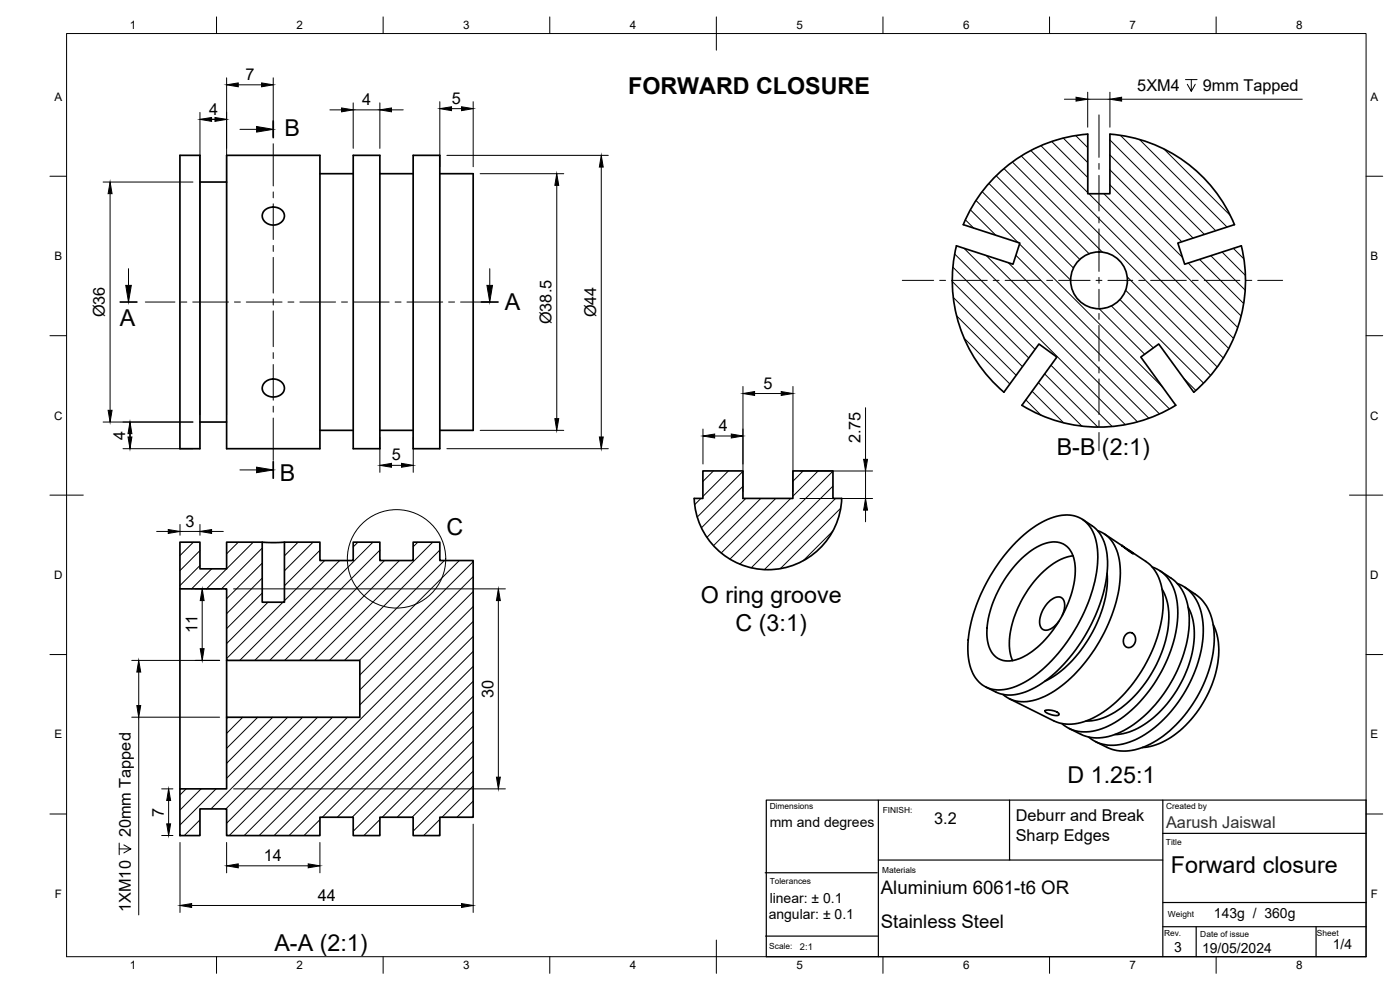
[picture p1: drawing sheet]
<svg xmlns="http://www.w3.org/2000/svg" width="420mm" height="297mm" viewBox="0 0 420 297" stroke-linecap="round" stroke-linejoin="round" font-family="sans-serif">
<!-- layer: Visible -->
<g fill="none" stroke="#000" stroke-width=".51">
<path d="M54 46.6h6v88h-6zM60 54.6h8M68 46.6h28v88h-28zM96 52.1h10M106 46.6h8v88h-8zM114 52.1h10M124 46.6h8v88h-8zM132 52.1h10v77h-10M79.4 63.2l.7-.6 1.3-.4h1.3l1.1 .3 .8 .6 .6 .8 .2 .7-.2 1.1-.8 1-1.1 .6-1.5 .2-1.5-.4-.9-.7-.6-1v-1.3zM287 73.8l17 5.5 2.1-6.4-17-5.5a44 44 0 0 1 37.4-27.2v17.9h6.6v-17.9a44 44 0 0 1 37.4 27.2l-17 5.5 2 6.4 17-5.5a44 44 0 0 1-14.2 43.9M287 73.7a44 44 0 0 0 14.3 44M79.4 114.8l.9-.7 1-.3h1.3l1.2 .3 1 .8 .4 .7 .2 .8-.2 1-.6 .8-1.3 .7-1.5 .2-1.4-.3-1-.7-.6-1v-1.3z"/>
<path d="M301.3 117.7l10.5-14.5 5.4 3.9-10.5 14.5a44 44 0 0 0 46.2 0l-10.5-14.5 5.3-3.9 10.6 14.5M60 126.6h8M96 129.1h10M114 129.1h10M210.9 141.3h12.1v8.2h15v-8.2h12v8.2h2.6a22.2 22.2 0 0 1-22.1 21.4 22.2 22.2 0 0 1-22.2-21.4h2.6zM324.9 155.9a16.5 16.5 0 0 1 4.5 3.3 16.7 16.7 0 0 1 2.9 12.8 49.7 49.7 0 0 1-19.8 33.1 15.3 15.3 0 0 1-12.2 3.1l-4.4-2.1M329.4 159.2a10.5 10.5 0 0 1 6.6 9.6 40.5 40.5 0 0 1-6.7 24.8 38.8 38.8 0 0 1-16.6 15.7 10.8 10.8 0 0 1-11.7-.9M54 162.7h6v8h8v-8h10.7v18h6.7v-18h10.6v5.5h10v-5.5h8v5.5h10v-5.5h8v5.5h10v77h-10v5.5h-8v-5.5h-10v5.5h-8v-5.5h-10v5.5h-28v-8h-8v8h-6v-14h14v-21.5h40v-17.1h-40v-21.4h-14zM54 176.7v60M78.7 162.7h6.7M304.8 162.8a24.9 24.9 0 0 1 14.6-8.3 8.7 8.7 0 0 1 9.5 7.5 32.4 32.4 0 0 1-2.4 19 48.6 48.6 0 0 1-18.7 23.5 12.9 12.9 0 0 1-11.8 1.7 10.7 10.7 0 0 1-5.4-9.1 42.3 42.3 0 0 1 7.3-25.5 50.9 50.9 0 0 1 6.9-8.8zM306 168.1a15.8 15.8 0 0 1 10.8-5.5 6.3 6.3 0 0 1 5.7 6.2 29 29 0 0 1-5.8 19.3 23.5 23.5 0 0 1-12.3 10 6.2 6.2 0 0 1-8-5.6 27.1 27.1 0 0 1 4.5-17.6 35.9 35.9 0 0 1 5.1-6.8z"/>
<path d="M322 166.8a19.6 19.6 0 0 0-12.2 8.3 30.6 30.6 0 0 0-6.8 19.5l.4 2.3 .5 1.3M331.4 160.2l5.3 3.5M332.3 172a35.5 35.5 0 0 1-7.9 23 30 30 0 0 1-10.9 9.4M336.6 163.6l3.5 2.5zM338.9 165.1l5 3.4a13.7 13.7 0 0 1 5.2 11.8 43.2 43.2 0 0 1-13.2 29.4 23.2 23.2 0 0 1-15.1 7.6l-2.4-.2-2.1-.8-13.4-6.7M345.8 170.1a11.9 11.9 0 0 1 7.5 10.7 38.9 38.9 0 0 1-8.5 26.5 29.6 29.6 0 0 1-16.9 12.1 10.5 10.5 0 0 1-9.2-2.3M348.1 171.3l3.4 2.2a14 14 0 0 1 5.4 11.8 40.8 40.8 0 0 1-19.5 33.8 14.4 14.4 0 0 1-13 1.2l-3.6-1.7M348.8 176.8a20 20 0 0 1 1 15.5 36.9 36.9 0 0 1-16.1 21.9 15.4 15.4 0 0 1-7.8 2.1M353.3 175.1a12.3 12.3 0 0 1 7.6 10.7 36.5 36.5 0 0 1-7.3 24.9 30.4 30.4 0 0 1-16.7 12.6 11.5 11.5 0 0 1-10.2-2.2M355.5 176.2l3.2 2.1a15 15 0 0 1 5.7 12.9 38.8 38.8 0 0 1-19.1 32 14.6 14.6 0 0 1-13.1 1l-3.4-1.7M68 198.1v17.1M318.8 184.7a4.6 4.6 0 0 0-.2-5.3 3.7 3.7 0 0 0-4.3 1.6 7.3 7.3 0 0 0-1.9 7.3 2.5 2.5 0 0 0 3.9-.3l1.5-1.6"/>
<path d="M337.8 190.5l.8-.6 .8-.1 .8 .4 .4 .7 .2 .8-.1 1-.7 1.1-.7 .4-.6 .1-.7-.2-.8-.9v-1.4zM356.6 182.2a21 21 0 0 1 .6 15.9 34.3 34.3 0 0 1-16.6 20.8l-3.5 1.2-2.6 .3M364.1 187.4a22.7 22.7 0 0 1-.4 18.1 31.8 31.8 0 0 1-15.7 17.6l-2.6 .8-2.6 .4M313.6 213.2l.8-.2 1.7 .2 1.4 .6 .3 .6-.6 .3-1.7-.3-1.4-.5-.5-.4z"/>
<circle cx="329.8" cy="84.1" r="8.5"/>
</g>
<!-- layer: BORDER -->
<g fill="none" stroke="#000" stroke-width=".3">
<path d="M20 10.1h390v276.9h-390zM65 5.1v5M115 5.1v5M165 5.1v5M215 5.1v10M265 5.1v5M315 5.1v5M365 5.1v5M15 52.9h5M410 52.9h5M15 100.7h5M410 100.7h5"/>
<path d="M15 148.6h10M405 148.6h10M15 196.4h5M410 196.4h5M15 244.2h5M410 244.2h5M65 287v5M115 287v5M165 287v5M215 282.1v9.9M265 287v5M315 287v5"/>
<path d="M365 287v5"/>
</g>
<!-- layer: TITLEBLOCK -->
<path d="M230 240.1h180v46.9h-180zM263.6 240.1v46.9M263.6 258h39.4M303 240.1v17.9h46M349 250h61M349 240.1v46.9M229.6 261.9h33.7M349 278.1h61M349 270.8h61M359 278.1v8.9M395 278.1v8.9M229.8 280.9h33.6" fill="none" stroke="#000" stroke-width=".36"/>
<!-- layer: Hatching -->
<g fill="none" stroke="#000" stroke-width=".3">
<path d="M294.7 57.5l26.6 26.5M296.8 55l25.3 25.4M299 52.7l25.1 25.1M301.3 50.6l25.6 25.5M303.8 48.6l27.1 27.1M306.5 46.8l60.6 60.6M309.4 45.2l59.3 59.3M312.4 43.7l14 14.1M315.6 42.5l10.8 10.8M319.1 41.5l7.3 7.3M322.8 40.7l3.6 3.6M326.8 58.1l43.4 43.4"/>
<path d="M331.3 58.1l40.1 40.2M333.1 42l28.4 28.3M333.1 46.5l25 24.9M333.1 51l21.6 21.5M333.1 55.4l21.8 21.8M336.2 40.6l28.6 28.6M342 41.9l26.2 26.2M349.3 44.7l19.9 19.9M286.5 76.2l51.2 51.2M289.3 74.5l52.1 52.1M289.7 65.9l2.5 2.5M291.2 62.9l7.7 7.7"/>
<path d="M292.9 60.1l12.6 12.6M295.9 76.6l48.9 48.9M302.6 78.8l45.4 45.4M304.9 76.6l46.1 46.1M306 73.2l42.9 43M356.6 78.9l15.9 15.9M360 77.8l13.2 13.3M363.4 76.7l10.3 10.3M366.8 75.6l6.9 7M370.1 74.5l3.2 3.2M285.8 84.4l22.9 23M286 80.1l24.6 24.7"/>
<path d="M286.1 89.2l20.8 20.8M287.1 94.7l17.9 17.9M329.9 92.6l13.6 13.7M333.5 91.8l12.6 12.6M336.1 89.9l25.1 25M337.8 87.1l25.5 25.5M338.3 83.1l27 27M289.3 101.5l13.8 13.7M307.8 120l4.6 4.6M309.7 117.4l9.5 9.4M311.6 114.8l13.1 13M313.5 112.2l16 15.9"/>
<path d="M315.4 109.6l18.4 18.4M355.2 113.5l3.7 3.6M210.3 149.6l-1.8 1.8M214.1 141.3l-3.1 3.1M218.6 141.3l-7.6 7.6M223 141.4l-13.7 13.7M223 145.9l-12.5 12.5M223.8 149.6l-11.6 11.6M228.3 149.6l-14.2 14.1M232.8 149.6l-16.4 16.3M237.3 149.6l-18.2 18.2M241 141.3l-3 3.1"/>
<path d="M245.5 141.3l-7.5 7.6M249.9 159.3l-8.9 9M250 141.4l-28 27.9M250 145.8l-24.6 24.6M250.7 149.6l-21.3 21.3M252.3 152.5l-18.1 18.1M58 162.7l-4 4M60 165.2l-6 6M60 169.7l-6 6M63.5 170.7l-6 6M71.5 162.7l-3.5 3.5M76 162.7l-14 14"/>
<path d="M78.7 164.5l-12.2 12.2M78.7 169l-10.7 10.6M78.7 173.4l-10.7 10.7M78.7 177.9l-10.7 10.7M89.5 162.7l-4.1 4.1M93.9 162.7l-8.5 8.6M96 165.1l-10.6 10.7M97.4 168.2l-12 12M101.9 168.2l-30 29.9M107.4 162.7l-1.4 1.4M111.9 162.7l-35.4 35.4M114 165.1l-33.1 33"/>
<path d="M115.4 168.2l-30 29.9M119.9 168.2l-30 29.9M125.4 162.7l-1.4 1.3M129.9 162.7l-35.5 35.4M132 165l-33.1 33.1M133.3 168.2l-29.9 29.9M137.8 168.2l-29.9 29.9M142 168.5l-34 34M142 173l-34 34M142 177.5l-34 34M80.4 180.7l-12.4 12.4M84.9 180.7l-16.9 16.9"/>
<path d="M142 182l-68.7 68.7M142 186.5l-64.2 64.2M142 191l-59.7 59.7M142 195.4l-55.2 55.3M142 199.9l-45.2 45.3M68.4 215.2l-.4 .4M72.9 215.2l-4.9 4.9M77.4 215.2l-9.4 9.3M81.9 215.2l-13.9 13.8M86.3 215.2l-18.3 18.3M90.8 215.2l-27.5 27.5M95.3 215.2l-27.5 27.5"/>
<path d="M99.8 215.2l-31.8 31.8M104.3 215.2l-35.5 35.5M142 204.4l-40.8 40.8M142 208.9l-36.3 36.3M142 213.4l-36 36M142 217.9l-27.3 27.3M55.9 236.7l-1.9 1.8M60.3 236.7l-6.3 6.3M64.8 236.7l-10.8 10.8M142 222.4l-22.8 22.8M142 226.9l-18.3 18.3M142 231.4l-18 18"/>
<path d="M142 235.8l-9.3 9.4M60 246l-4.7 4.7M60 250.5l-.2 .2M96 245.9l-4.8 4.8M96 250.4l-.3 .3M114 245.9l-4.8 4.8M114 250.4l-.3 .3M132 245.9l-4.8 4.8M132 250.3l-.3 .4M142 240.4l-4.8 4.8M142 244.8l-.4 .4"/>
</g>
<!-- layer: Section Lines -->
<path d="M82 36.3v5M36.1 90.6h5M144.5 90.6h5M82 138.5v5" fill="none" stroke="#000" stroke-width=".51"/>
<path d="M72 38.8h5M38.6 80.6v5M147 80.6v5M72 141h5" fill="none" stroke="#000" stroke-width=".3"/>
<path d="M77 38l5 .8-5 .8zM37.7 85.6h1.7l-.8 5zM146.1 85.6h1.7l-.8 5zM77 140.2l5 .8-5 .8z" fill="#000" stroke="#000" stroke-width=".3"/>
<!-- layer: Smart Centers -->
<g fill="none" stroke="#000" stroke-width=".3">
<path d="M329.8 34.5v12.7M82 43.1v12.7M82 57.6v1.8M329.8 49v1.8M329.8 52.6v10.7M82 61.2v10.7M82 73.6v1.8M82 77.2v10.7M329.8 65.1v1.8M329.8 68.7v12.7M43.6 90.6h8.9M54.3 90.6h1.8"/>
<path d="M57.8 90.6h10.8M70.4 90.6h1.7M73.9 90.6h10.7M82 89.7v1.8M82 93.3v10.7M86.4 90.6h1.8M90 90.6h10.7M102.5 90.6h1.8M106.1 90.6h10.7M118.6 90.6h1.8M122.1 90.6h10.8M134.6 90.6h1.8"/>
<path d="M138.2 90.6h8.9M270.8 84.1h9.4M282 84.1h1.8M285.6 84.1h10.7M298.1 84.1h1.7M301.6 84.1h10.8M314.1 84.1h1.8M317.7 84.1h9.5M328.9 84.1h1.8M329.8 83.2v1.8M329.8 86.8v5.5M329.8 94.1v1.7"/>
<path d="M329.8 97.6v10.7M332.5 84.1h7.5M341.8 84.1h1.7M345.3 84.1h10.7M357.8 84.1h1.8M361.4 84.1h10.7M373.9 84.1h1.8M377.5 84.1h7.4M82 105.8v1.8M82 109.4v10.7M329.8 110.1v1.8M329.8 113.7v10.7"/>
<path d="M82 121.9v1.8M82 125.4v12.7M329.8 126.2v1.8M329.8 129.8v5.4"/>
</g>
<!-- layer: FD_Dimensions -->
<g fill="none" stroke="#000" stroke-width=".3">
<path d="M60 33.7v90.8M60 35.8h8M68 23.4v101.1M71.5 25.4h7M82 23.4v17.6M99 33h3.5M106 30.9v13.6M106 33h8M114 30.9v13.6M117.5 33h3.5M132 30.5v19.5M135.5 32.6h3"/>
<path d="M142 30.5v19.5M319.4 29.8h3.5M326.4 27.7v10.5M326.4 29.8h6.7M333.1 27.7v10.5M336.6 29.8h54.2M355.8 23.9h3.5M357.5 23.9v3.5l-1.2-2.1M358.7 25.3l-1.2 2.1M30.9 54.6h27M33 58.1v65M134.1 46.6h48.5"/>
<path d="M144.1 52.1h25.1M167.1 55.6v70M180.4 50.1v81M223 116v31.5M226.5 118.1h8M238 116v31.5M30.9 126.6h27M36.9 134.6h21M39 126.6v8M114 131.2v10.5M117.5 139.6h3M124 131.2v10.5"/>
<path d="M134.1 134.6h48.5M144.1 129.1h25.1M211 128.7v10.5M214.5 130.8h5M259.8 122.3v15.5M47 159.5h3.5M54 157.4v3.2M54 159.5h6M60 157.4v3.2M63.5 159.5h3.5M240.1 141.3h21.8M240.1 149.6h21.8"/>
<path d="M259.8 141.3v8.3M259.8 153.1v3.5M58.6 176.7h7.3M70.1 176.7h81.6M39.5 198.1h26.4M60.7 180.2v14.4M149.6 180.2v53M39.5 215.2h26.4M41.6 201.6v10.1M41.6 215.2v59.3M48.5 236.7h3.4M70.1 236.7h81.6"/>
<path d="M35.8 254.7h3.5l-2.1 1.2M35.8 252.9v3.6M37.2 253.5l2.1 1.2M48.5 250.7h3.4M50.6 240.2v7M54 252.8v21M68 252.8v9.1M71.5 259.8h21M96 252.8v9.1M142 247.3v26.5M57.5 271.7h81"/>
</g>
<g fill="#000" stroke="#000" stroke-width=".3">
<path d="M60 35.8l3.5-.6v1.2zM64.5 35.2l3.5 .6-3.5 .6zM68 25.4l3.5-.5v1.1zM78.5 24.9l3.5 .5-3.5 .6zM102.5 32.4l3.5 .6-3.5 .6zM114 33l3.5-.6v1.2zM132 32.6l3.5-.6v1.2zM138.5 32l3.5 .6-3.5 .6zM322.9 29.2l3.5 .6-3.5 .5zM333.1 29.8l3.5-.6v1.1zM33 54.6l.6 3.5h-1.2zM167.1 52.1l.6 3.5h-1.2z"/>
<path d="M180.4 46.6l.6 3.5h-1.1zM223 118.1l3.5-.6v1.1zM234.5 117.5l3.5 .6-3.5 .5zM32.4 123.1h1.2l-.6 3.5zM39 126.6l.6 3.5h-1.2zM38.4 131.1h1.2l-.6 3.5zM114 139.6l3.5-.6v1.2zM120.5 139l3.5 .6-3.5 .6zM166.5 125.6h1.2l-.6 3.5zM179.9 131.1h1.1l-.6 3.5zM211 130.8l3.5-.6v1.2zM219.5 130.2l3.5 .6-3.5 .6z"/>
<path d="M259.2 137.8h1.1l-.5 3.5zM50.5 158.9l3.5 .6-3.5 .5zM60 159.5l3.5-.6v1.1zM259.8 149.6l.5 3.5h-1.1zM60.7 176.7l.6 3.5h-1.2zM60.1 194.6h1.2l-.6 3.5zM149.6 176.7l.6 3.5h-1.2zM41.6 198.1l.6 3.5h-1.1zM41.1 211.7h1.1l-.6 3.5zM149 233.2h1.2l-.6 3.5zM50.6 236.7l.6 3.5h-1.2zM50 247.2h1.2l-.6 3.5z"/>
<path d="M68 259.8l3.5-.6v1.2zM92.5 259.2l3.5 .6-3.5 .6zM54 271.7l3.5-.6v1.2zM138.5 271.1l3.5 .6-3.5 .6z"/>
</g>
<!-- layer: Detail Boundary -->
<circle cx="119" cy="167.7" r="14.8" fill="none" stroke="#000" stroke-width=".3"/>
<g font-size="7">
<text x="188.5" y="28.3">FORWARD CLOSURE</text>
<text x="85.4" y="40.7">B</text>
<text x="151.5" y="93.1">A</text>
<text x="36" y="97.9">A</text>
<text x="317.1" y="136.6">B-B (2:1)</text>
<text x="84" y="144.2">B</text>
<text x="134" y="160.4">C</text>
<text x="210.3" y="181">O ring groove</text>
<text x="220.8" y="189.4">C (3:1)</text>
<text x="320.4" y="234.8">D 1.25:1</text>
<text x="351.4" y="261.9">Forward closure</text>
<text x="82.4" y="285.4">A-A (2:1)</text>
</g>
<g font-size="5.6">
<text x="264.4" y="268.4">Aluminium 6061-t6 OR</text>
<text x="264.4" y="278.4">Stainless Steel</text>
</g>
<g font-size="4.9">
<text x="73.6" y="24.1">7</text>
<text x="341.3" y="27.4">5XM4</text>
<text x="361" y="27.4">9mm Tapped</text>
<text x="62.7" y="34.4">4</text>
<text x="108.7" y="31.6">4</text>
<text x="135.6" y="31.1">5</text>
<text x="31.5" y="95.2" transform="rotate(-90 31.5 95.2)">Ø36</text>
<text x="178.9" y="95.2" transform="rotate(-90 178.9 95.2)">Ø44</text>
<text x="165.5" y="97.3" transform="rotate(-90 165.5 97.3)">Ø38.5</text>
<text x="229.1" y="116.6">5</text>
<text x="37.6" y="131.9" transform="rotate(-90 37.6 131.9)">4</text>
<text x="215.7" y="129.4">4</text>
<text x="258.3" y="133.1" transform="rotate(-90 258.3 133.1)">2.75</text>
<text x="117.6" y="138.2">5</text>
<text x="55.6" y="158">3</text>
<text x="59.3" y="190" transform="rotate(-90 59.3 190)">11</text>
<text x="148.1" y="209.4" transform="rotate(-90 148.1 209.4)">30</text>
<text x="49.2" y="245.1" transform="rotate(-90 49.2 245.1)">7</text>
<text x="39.3" y="251.3" transform="rotate(-90 39.3 251.3)">20mm Tapped</text>
<text x="280.4" y="247.3">3.2</text>
<text x="304.8" y="246.4">Deburr and Break</text>
<text x="304.8" y="252.4">Sharp Edges</text>
<text x="79.1" y="258.4">14</text>
<text x="39.3" y="273.6" transform="rotate(-90 39.3 273.6)">1XM10</text>
<text x="95.4" y="270.3">44</text>
</g>
<text font-size="4.9" fill="#2f2f2f" x="350" y="248.5">Aarush Jaiswal</text>
<g font-size="4.2">
<text x="231" y="248.1">mm and degrees</text>
<text x="230.7" y="275.7">angular: ± 0.1</text>
<text x="231" y="271">linear: ± 0.1</text>
<text x="364.3" y="275.5">143g / 360g</text>
<text x="352.4" y="285.7">3</text>
<text x="360.7" y="285.8">19/05/2024</text>
<text x="400" y="284.8">1/4</text>
</g>
<g font-size="3.5">
<text x="39" y="8.8">1</text>
<text x="89" y="8.8">2</text>
<text x="139" y="8.8">3</text>
<text x="189" y="8.8">4</text>
<text x="239" y="8.8">5</text>
<text x="289" y="8.8">6</text>
<text x="339" y="8.8">7</text>
<text x="389" y="8.8">8</text>
<text x="16.3" y="30.2">A</text>
<text x="411.3" y="30.2">A</text>
<text x="16.3" y="78">B</text>
<text x="411.3" y="78">B</text>
<text x="16.2" y="125.9">C</text>
<text x="411.2" y="125.9">C</text>
<text x="16.2" y="173.7">D</text>
<text x="411.2" y="173.7">D</text>
<text x="16.3" y="221.6">E</text>
<text x="411.3" y="221.6">E</text>
<text x="16.4" y="269.4">F</text>
<text x="411.4" y="269.4">F</text>
<text x="39" y="290.8">1</text>
<text x="89" y="290.8">2</text>
<text x="139" y="290.8">3</text>
<text x="189" y="290.8">4</text>
<text x="239" y="290.8">5</text>
<text x="289" y="290.8">6</text>
<text x="339" y="290.8">7</text>
<text x="389" y="290.8">8</text>
</g>
<text font-size="2.8" x="240.1" y="285.1">2:1</text>
<g font-size="2.5">
<text x="231" y="242.9">Dimensions</text>
<text x="264.9" y="243.9">FINISH:</text>
<text x="350" y="242.9">Created by</text>
<text x="349.9" y="253.5">Title</text>
<text x="264.8" y="262.1">Materials</text>
<text x="231" y="265.2">Tolerances</text>
<text x="350.5" y="275.2">Weight</text>
<text x="349.4" y="280.9">Rev.</text>
<text x="360.2" y="281.1">Date of issue</text>
<text x="395.2" y="280.8">Sheet</text>
<text x="230.9" y="284.8">Scale:</text>
</g>
</svg>
